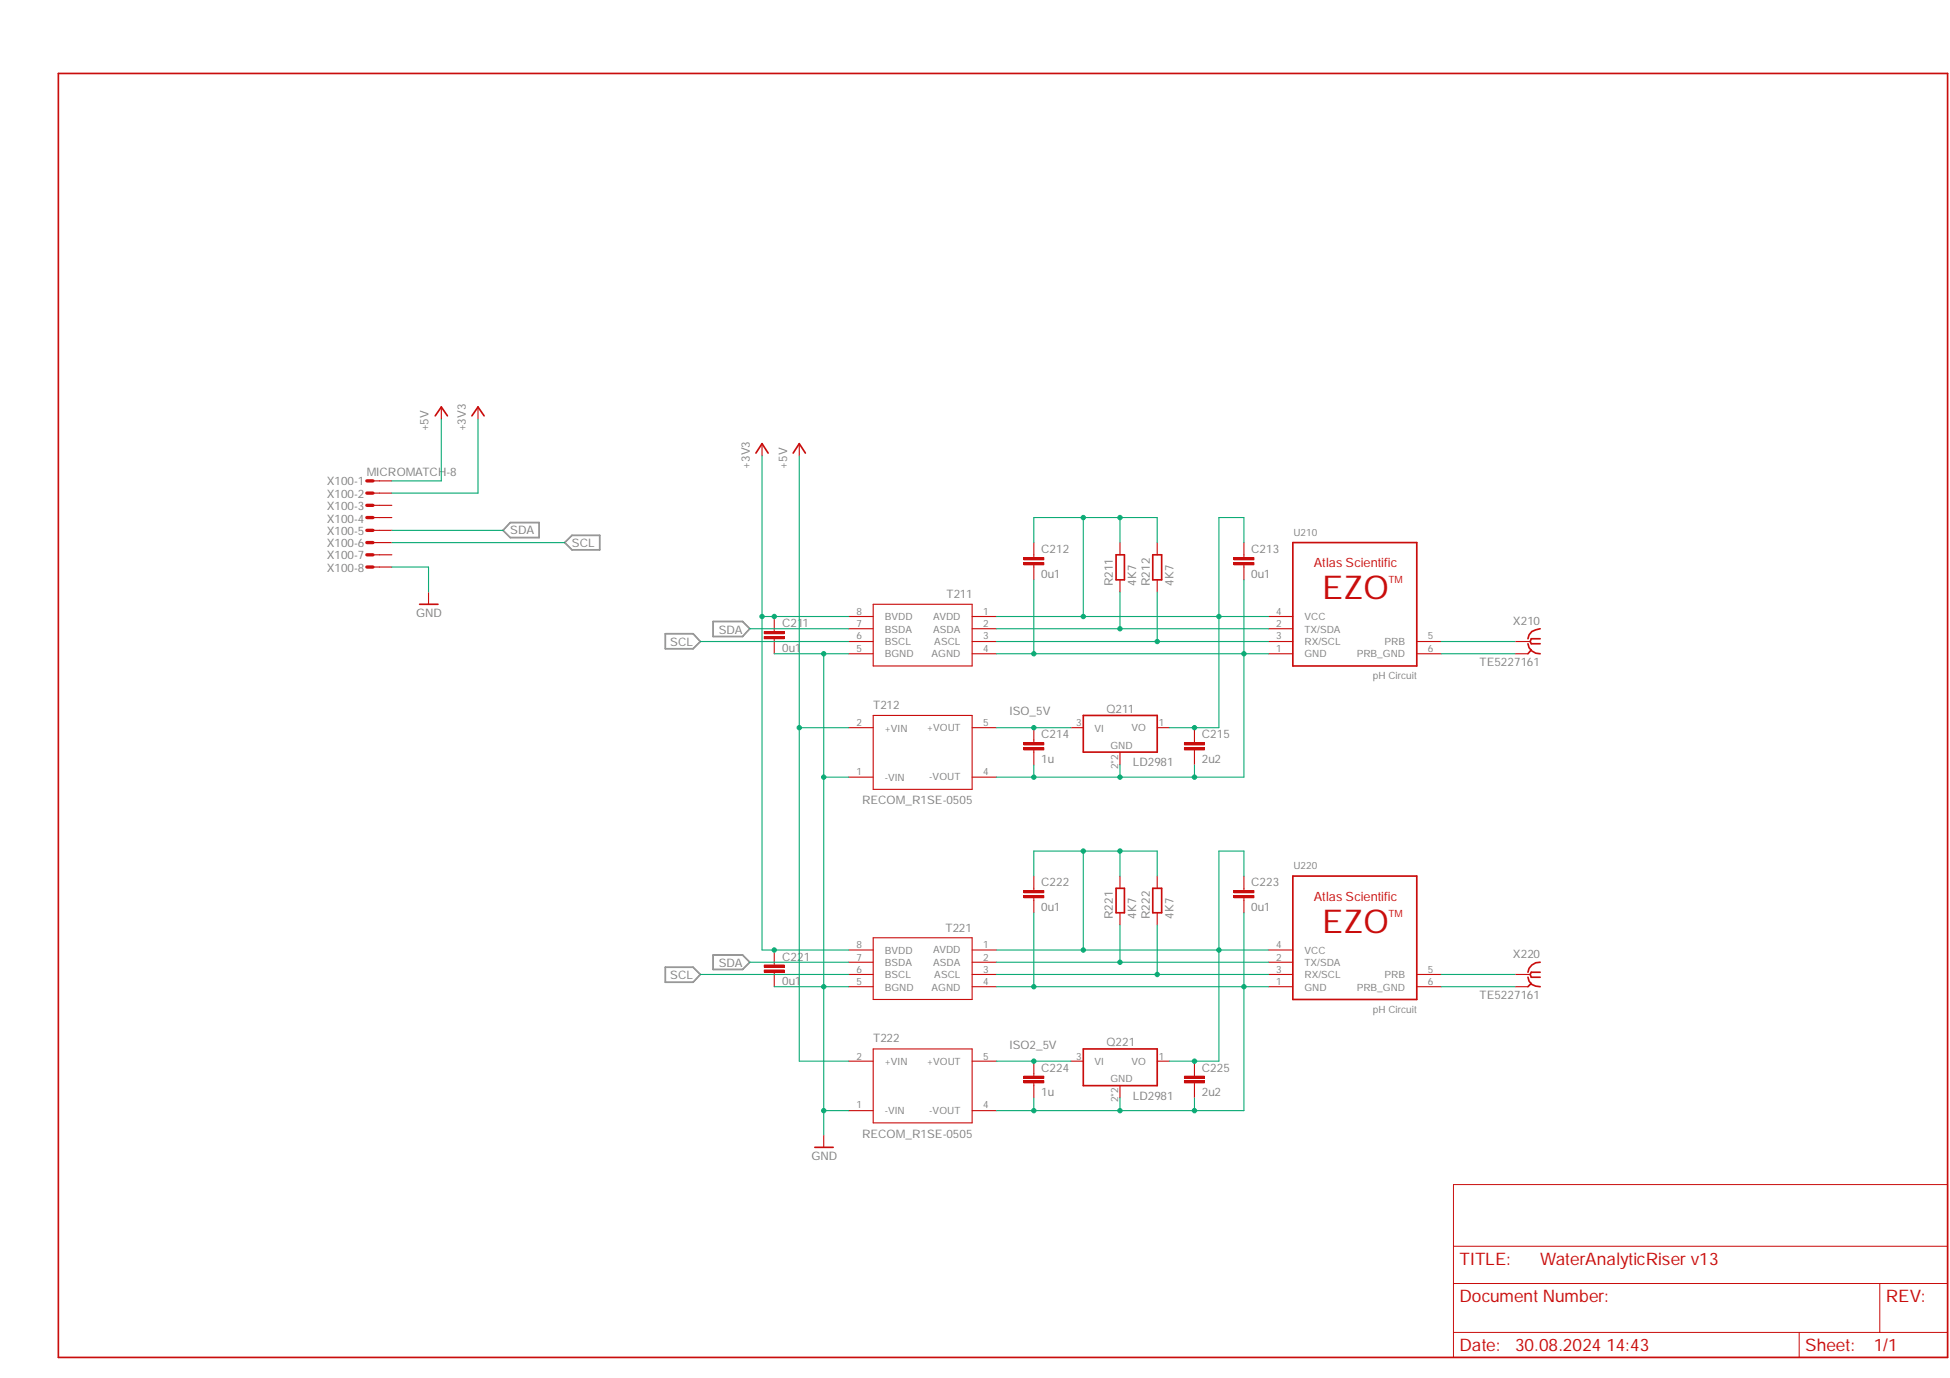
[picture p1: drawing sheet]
<svg xmlns="http://www.w3.org/2000/svg" width="297mm" height="210mm" viewBox="0 0 297 210" stroke-linecap="round" stroke-linejoin="round" font-family="sans-serif">
<path d="M8.5 10.9l288.5 196.4M297 10.9l-288.5 196.4" fill="none" stroke="#fff" stroke-width=".15"/>
<path d="M77.7 79.6h4.4v2.3h-4.4l-1.1-1.1zM86 82.6l1.1-1.1h4.3v2.2h-4.3zM101.3 96.5h4.3l1.1 1.2-1.1 1.1h-4.3zM108.6 94.7h4.5l1.1 1.1-1.1 1.2h-4.5zM101.3 147.3h4.3l1.1 1.1-1.1 1.2h-4.3zM108.6 145.5h4.5l1.1 1.1-1.1 1.1h-4.5z" fill="none" stroke="#808080" stroke-width=".25"/>
<g fill="none" stroke="#c90d0c" stroke-width=".17">
<path d="M56.8 73.3h2.9M56.8 75.1h2.9M56.8 77h2.9M56.8 78.8h2.9M67.2 62v1.9M72.8 62v1.9M116.1 67.6v1.8M121.8 67.6v1.8M56.8 80.8h2.9M56.8 82.6h2.9M56.8 84.5h2.9M56.8 86.4h2.9"/>
<path d="M65.3 90.2v1.8M117.9 93.9v2.3M117.9 97.3v2.3M129.3 99.6h3.7M129.3 95.8h3.7M129.3 97.7h3.7M129.3 93.9h3.7M133 92h15.1v9.4h-15.1zM148.1 99.6h3.7M148.1 95.8h3.7M148.1 97.7h3.7M148.1 93.9h3.7"/>
<path d="M157.5 82.6v2.3M157.5 86v2.3M170.6 82.6v1.9M170.6 88.3v1.9M176.3 82.6v1.9M176.3 88.3v1.9M189.5 82.6v2.3M189.5 86v2.3M193.2 99.6h3.7M193.2 95.8h3.7M193.2 97.7h3.7M193.2 93.9h3.7"/>
<path d="M215.8 99.6h3.7M215.8 97.7h3.7M230.8 99.6h1.9M230.8 97.7h2.3M129.3 110.8h3.7M129.3 118.4h3.7M133 109h15.1v11.2h-15.1zM148.1 110.8h3.7M148.1 118.4h3.7M157.5 110.8v2.3M157.5 114.2v2.3M163.2 110.8h1.8"/>
<path d="M170.6 114.6v1.9M176.3 110.8h1.8M181.9 110.8v2.3M181.9 114.2v2.3M157.5 133.4v2.3M157.5 136.8v2.2M170.6 133.4v1.9M170.6 139v1.9M176.3 133.4v1.9M176.3 139v1.9M189.5 133.4v2.3M189.5 136.8v2.2"/>
<path d="M117.9 144.7v2.2M117.9 148.1v2.2M129.3 150.3h3.7M129.3 146.6h3.7M129.3 148.4h3.7M129.3 144.7h3.7M133 142.8h15.1v9.4h-15.1zM133 159.8h15.1v11.2h-15.1zM148.1 150.3h3.7M148.1 146.6h3.7M148.1 148.4h3.7M148.1 144.7h3.7"/>
<path d="M193.2 150.3h3.7M193.2 146.6h3.7M193.2 148.4h3.7M193.2 144.7h3.7M215.8 150.3h3.7M215.8 148.4h3.7M230.8 150.3h1.9M230.8 148.4h2.3M125.5 172.9v1.9M129.3 161.6h3.7M129.3 169.2h3.7M148.1 161.6h3.7"/>
<path d="M148.1 169.2h3.7M157.5 161.6v2.2M157.5 165v2.2M163.2 161.6h1.8M170.6 165.4v1.8M176.3 161.6h1.8M181.9 161.6v2.2M181.9 165v2.2"/>
</g>
<g fill="none" stroke="#c90d0c" stroke-width=".25">
<path d="M8.9 11.2h287.8v195.6h-287.8zM66.3 63.3l.9-1.3 1 1.3M71.9 63.3l.9-1.3 .9 1.3M115.1 69l1-1.4 .9 1.4M120.8 69l1-1.4 .9 1.4M63.9 92h2.8M170 84.5h1.3v3.8h-1.3zM175.6 84.5h1.4v3.8h-1.4zM196.9 82.6h18.9v18.8h-18.9zM232.7 98.1a1.76 1.76 0 0 0 1.9 1.5M233.3 99l-.6 .6M234.6 95.8l-1.3 .4-.4 .5-.2 .6"/>
<path d="M234.6 97.3h-1.3l-.2 .4 .2 .4h1.3M165 109h11.3v5.6h-11.3zM170 135.3h1.3v3.7h-1.3zM175.6 135.3h1.4v3.7h-1.4zM196.9 133.4h18.9v18.8h-18.9zM165 159.8h11.3v5.6h-11.3zM232.7 148.9a1.62 1.62 0 0 0 1.9 1.4M233.3 149.8l-.6 .5M234.6 146.6a1.76 1.76 0 0 0-1.9 1.5M234.6 148.1h-1.3l-.2 .3 .2 .5h1.3M124.1 174.8h2.8"/>
</g>
<g fill="none" stroke="#c90d0c" stroke-width=".34">
<path d="M116.4 97.1h3.1M116.4 96.4h3.1M156 85.9h3M156 85.1h3M188 85.9h3M188 85.1h3M156 114.1h3M156 113.3h3M180.4 114.1h3.1M180.4 113.3h3.1M156 136.6h3M156 135.8h3"/>
<path d="M188 136.6h3M188 135.8h3M116.4 147.9h3.1M116.4 147.2h3.1M156 164.8h3M156 164.1h3M180.4 164.8h3.1M180.4 164.1h3.1"/>
</g>
<g fill="none" stroke="#c90d0c" stroke-width=".15">
<path d="M116.4 97h3.1v.3h-3.1zM116.4 96.2h3.1v.3h-3.1zM156 85.7h3v.3h-3zM156 84.9h3v.4h-3zM188 85.7h3v.3h-3zM188 84.9h3v.4h-3zM156 113.9h3v.3h-3zM156 113.1h3v.4h-3zM180.4 113.9h3.1v.3h-3.1zM180.4 113.1h3.1v.4h-3.1zM156 136.4h3v.4h-3zM156 135.7h3v.3h-3z"/>
<path d="M188 136.4h3v.4h-3zM188 135.7h3v.3h-3zM116.4 147.8h3.1v.3h-3.1zM116.4 147h3.1v.3h-3.1zM156 164.6h3v.3h-3zM156 163.9h3v.4h-3zM180.4 164.6h3.1v.3h-3.1zM180.4 163.9h3.1v.4h-3.1zM221.4 180.4h75.3v26.4h-75.3zM221.4 195.5h75.3M221.4 189.8h75.3M286.3 195.5v7.5"/>
<path d="M221.4 203h75.3M274.1 203v3.8"/>
</g>
<path d="M55.9 73.3h.9M55.9 75.1h.9M55.9 77h.9M55.9 78.8h.9M55.9 80.8h.9M55.9 82.6h.9M55.9 84.5h.9M55.9 86.4h.9" fill="none" stroke="#c90d0c" stroke-width=".51"/>
<path d="M165 78.8v15.1M170.6 78.8v3.8M151.8 93.9h41.4M157.5 82.6v-3.8h18.8v3.8M189.5 82.6v-3.8h-3.8v32h-7.6M219.5 97.7h11.3M219.5 99.6h11.3" fill="none" stroke="#0dab76" stroke-width=".17"/>
<circle cx="165" cy="93.9" r=".33" fill="#0dab76"/>
<circle cx="165" cy="93.9" r=".33" fill="none" stroke="#0dab76" stroke-width=".15"/>
<circle cx="185.7" cy="93.9" r=".33" fill="#0dab76"/>
<circle cx="185.7" cy="93.9" r=".33" fill="none" stroke="#0dab76" stroke-width=".15"/>
<circle cx="182" cy="110.8" r=".33" fill="#0dab76"/>
<circle cx="182" cy="110.8" r=".33" fill="none" stroke="#0dab76" stroke-width=".15"/>
<circle cx="165" cy="78.8" r=".33" fill="#0dab76"/>
<circle cx="165" cy="78.8" r=".33" fill="none" stroke="#0dab76" stroke-width=".15"/>
<circle cx="170.6" cy="78.8" r=".33" fill="#0dab76"/>
<circle cx="170.6" cy="78.8" r=".33" fill="none" stroke="#0dab76" stroke-width=".15"/>
<path d="M151.8 95.8h41.4M170.6 90.2v5.6" fill="none" stroke="#0dab76" stroke-width=".17"/>
<circle cx="170.6" cy="95.8" r=".33" fill="#0dab76"/>
<circle cx="170.6" cy="95.8" r=".33" fill="none" stroke="#0dab76" stroke-width=".15"/>
<path d="M151.8 97.7h41.4M176.3 90.2v7.5" fill="none" stroke="#0dab76" stroke-width=".17"/>
<circle cx="176.3" cy="97.7" r=".33" fill="#0dab76"/>
<circle cx="176.3" cy="97.7" r=".33" fill="none" stroke="#0dab76" stroke-width=".15"/>
<path d="M151.8 110.8h11.4" fill="none" stroke="#0dab76" stroke-width=".17"/>
<circle cx="157.5" cy="110.8" r=".33" fill="#0dab76"/>
<circle cx="157.5" cy="110.8" r=".33" fill="none" stroke="#0dab76" stroke-width=".15"/>
<path d="M151.8 99.6h41.4M157.5 88.3v11.3M189.5 88.3v30.1h-37.7M157.5 116.5v1.9M170.6 116.5v1.9M181.9 116.5v1.9" fill="none" stroke="#0dab76" stroke-width=".17"/>
<circle cx="170.6" cy="118.4" r=".33" fill="#0dab76"/>
<circle cx="170.6" cy="118.4" r=".33" fill="none" stroke="#0dab76" stroke-width=".15"/>
<circle cx="157.5" cy="118.4" r=".33" fill="#0dab76"/>
<circle cx="157.5" cy="118.4" r=".33" fill="none" stroke="#0dab76" stroke-width=".15"/>
<circle cx="182" cy="118.4" r=".33" fill="#0dab76"/>
<circle cx="182" cy="118.4" r=".33" fill="none" stroke="#0dab76" stroke-width=".15"/>
<circle cx="189.5" cy="99.6" r=".33" fill="#0dab76"/>
<circle cx="189.5" cy="99.6" r=".33" fill="none" stroke="#0dab76" stroke-width=".15"/>
<circle cx="157.5" cy="99.6" r=".33" fill="#0dab76"/>
<circle cx="157.5" cy="99.6" r=".33" fill="none" stroke="#0dab76" stroke-width=".15"/>
<path d="M121.8 69.4v92.2h7.5M121.8 110.8h7.5" fill="none" stroke="#0dab76" stroke-width=".17"/>
<circle cx="121.8" cy="110.8" r=".33" fill="#0dab76"/>
<circle cx="121.8" cy="110.8" r=".33" fill="none" stroke="#0dab76" stroke-width=".15"/>
<path d="M67.2 63.9v9.4h-7.5M116.1 69.4v24.5h13.2" fill="none" stroke="#0dab76" stroke-width=".17"/>
<circle cx="117.9" cy="93.9" r=".33" fill="#0dab76"/>
<circle cx="117.9" cy="93.9" r=".33" fill="none" stroke="#0dab76" stroke-width=".15"/>
<path d="M116.1 144.7h13.2" fill="none" stroke="#0dab76" stroke-width=".17"/>
<circle cx="117.9" cy="144.7" r=".33" fill="#0dab76"/>
<circle cx="117.9" cy="144.7" r=".33" fill="none" stroke="#0dab76" stroke-width=".15"/>
<path d="M116.1 93.9v50.8" fill="none" stroke="#0dab76" stroke-width=".17"/>
<circle cx="116.1" cy="93.9" r=".33" fill="#0dab76"/>
<circle cx="116.1" cy="93.9" r=".33" fill="none" stroke="#0dab76" stroke-width=".15"/>
<path d="M72.8 63.9v11.2h-13.1M59.7 80.8h16.9M59.7 82.6h26.3M106.7 97.7h22.6M114.2 95.8h15.1M106.7 148.4h22.6M114.2 146.6h15.1M129.3 150.3h-3.8v22.6M125.5 169.2h3.8" fill="none" stroke="#0dab76" stroke-width=".17"/>
<circle cx="125.5" cy="169.2" r=".33" fill="#0dab76"/>
<circle cx="125.5" cy="169.2" r=".33" fill="none" stroke="#0dab76" stroke-width=".15"/>
<path d="M117.9 150.3h7.6" fill="none" stroke="#0dab76" stroke-width=".17"/>
<circle cx="125.5" cy="150.3" r=".33" fill="#0dab76"/>
<circle cx="125.5" cy="150.3" r=".33" fill="none" stroke="#0dab76" stroke-width=".15"/>
<path d="M129.3 99.6h-3.8v18.8h3.8" fill="none" stroke="#0dab76" stroke-width=".17"/>
<circle cx="125.5" cy="118.4" r=".33" fill="#0dab76"/>
<circle cx="125.5" cy="118.4" r=".33" fill="none" stroke="#0dab76" stroke-width=".15"/>
<path d="M117.9 99.6h7.6" fill="none" stroke="#0dab76" stroke-width=".17"/>
<circle cx="125.5" cy="99.6" r=".33" fill="#0dab76"/>
<circle cx="125.5" cy="99.6" r=".33" fill="none" stroke="#0dab76" stroke-width=".15"/>
<path d="M59.7 86.4h5.6v3.8M125.5 118.4v31.9M157.5 133.4v-3.8h18.8v3.8M165 129.6v15.1M170.6 129.6v3.8M189.5 133.4v-3.8h-3.8v32h-7.6M151.8 144.7h41.4M219.5 148.4h11.3M219.5 150.3h11.3" fill="none" stroke="#0dab76" stroke-width=".17"/>
<circle cx="165" cy="144.7" r=".33" fill="#0dab76"/>
<circle cx="165" cy="144.7" r=".33" fill="none" stroke="#0dab76" stroke-width=".15"/>
<circle cx="185.7" cy="144.7" r=".33" fill="#0dab76"/>
<circle cx="185.7" cy="144.7" r=".33" fill="none" stroke="#0dab76" stroke-width=".15"/>
<circle cx="182" cy="161.6" r=".33" fill="#0dab76"/>
<circle cx="182" cy="161.6" r=".33" fill="none" stroke="#0dab76" stroke-width=".15"/>
<circle cx="165" cy="129.6" r=".33" fill="#0dab76"/>
<circle cx="165" cy="129.6" r=".33" fill="none" stroke="#0dab76" stroke-width=".15"/>
<circle cx="170.6" cy="129.6" r=".33" fill="#0dab76"/>
<circle cx="170.6" cy="129.6" r=".33" fill="none" stroke="#0dab76" stroke-width=".15"/>
<path d="M151.8 146.6h41.4M170.6 140.9v5.7" fill="none" stroke="#0dab76" stroke-width=".17"/>
<circle cx="170.6" cy="146.6" r=".33" fill="#0dab76"/>
<circle cx="170.6" cy="146.6" r=".33" fill="none" stroke="#0dab76" stroke-width=".15"/>
<path d="M151.8 148.4h41.4M176.3 140.9v7.5" fill="none" stroke="#0dab76" stroke-width=".17"/>
<circle cx="176.3" cy="148.4" r=".33" fill="#0dab76"/>
<circle cx="176.3" cy="148.4" r=".33" fill="none" stroke="#0dab76" stroke-width=".15"/>
<path d="M157.5 139v11.3M189.5 139v30.2h-37.7M151.8 150.3h41.4M157.5 167.2v2M170.6 167.2v2M181.9 167.2v2" fill="none" stroke="#0dab76" stroke-width=".17"/>
<circle cx="170.6" cy="169.2" r=".33" fill="#0dab76"/>
<circle cx="170.6" cy="169.2" r=".33" fill="none" stroke="#0dab76" stroke-width=".15"/>
<circle cx="157.5" cy="169.2" r=".33" fill="#0dab76"/>
<circle cx="157.5" cy="169.2" r=".33" fill="none" stroke="#0dab76" stroke-width=".15"/>
<circle cx="182" cy="169.2" r=".33" fill="#0dab76"/>
<circle cx="182" cy="169.2" r=".33" fill="none" stroke="#0dab76" stroke-width=".15"/>
<circle cx="189.5" cy="150.3" r=".33" fill="#0dab76"/>
<circle cx="189.5" cy="150.3" r=".33" fill="none" stroke="#0dab76" stroke-width=".15"/>
<circle cx="157.5" cy="150.3" r=".33" fill="#0dab76"/>
<circle cx="157.5" cy="150.3" r=".33" fill="none" stroke="#0dab76" stroke-width=".15"/>
<path d="M151.8 161.6h11.4" fill="none" stroke="#0dab76" stroke-width=".17"/>
<circle cx="157.5" cy="161.6" r=".33" fill="#0dab76"/>
<circle cx="157.5" cy="161.6" r=".33" fill="none" stroke="#0dab76" stroke-width=".15"/>
<g font-size="5" fill="#c90d0c">
<text x="201.3" y="91.3">EZO</text>
<text x="201.3" y="142.1">EZO</text>
</g>
<g font-size="2.6" fill="#c90d0c">
<text x="222.3" y="192.6">TITLE:</text>
<text x="234.6" y="192.6">WaterAnalyticRiser v13</text>
<text x="222.3" y="198.3">Document Number:</text>
<text x="287.3" y="198.3">REV:</text>
<text x="222.3" y="205.8">Date:</text>
<text x="230.8" y="205.8">30.08.2024 14:43</text>
<text x="275" y="205.8">Sheet:</text>
<text x="285.4" y="205.8">1/1</text>
</g>
<g font-size="1.9" fill="#c90d0c">
<text x="200.2" y="86.4">Atlas Scientific</text>
<text x="200.2" y="137.2">Atlas Scientific</text>
</g>
<g font-size="1.8" fill="#808080">
<text x="65.3" y="65.7" transform="rotate(-90 65.3 65.7)">+5V</text>
<text x="71" y="65.7" transform="rotate(-90 71 65.7)">+3V3</text>
<text x="114.2" y="71.4" transform="rotate(-90 114.2 71.4)">+3V3</text>
<text x="119.9" y="71.4" transform="rotate(-90 119.9 71.4)">+5V</text>
<text x="49.8" y="73.9">X100-1</text>
<text x="49.8" y="75.8">X100-2</text>
<text x="49.8" y="77.7">X100-3</text>
<text x="55.9" y="72.6">MICROMATCH-8</text>
<text x="49.8" y="79.6">X100-4</text>
<text x="49.8" y="81.5">X100-5</text>
<text x="49.8" y="83.3">X100-6</text>
<text x="77.7" y="81.4">SDA</text>
<text x="87.1" y="83.3">SCL</text>
<text x="49.8" y="85.2">X100-7</text>
<text x="49.8" y="87.1">X100-8</text>
<text x="158.6" y="88">0u1</text>
<text x="158.6" y="84.3">C212</text>
<text x="169.5" y="89.3" transform="rotate(-90 169.5 89.3)">R211</text>
<text x="173.1" y="89.3" transform="rotate(-90 173.1 89.3)">4K7</text>
<text x="175.2" y="89.3" transform="rotate(-90 175.2 89.3)">R212</text>
<text x="178.7" y="89.3" transform="rotate(-90 178.7 89.3)">4K7</text>
<text x="190.6" y="88">0u1</text>
<text x="190.6" y="84.3">C213</text>
<text x="63.4" y="93.9">GND</text>
<text x="119.1" y="95.5">C211</text>
<text x="144.2" y="91.1">T211</text>
<text x="230.5" y="95.3">X210</text>
<text x="102.1" y="98.4">SCL</text>
<text x="109.5" y="96.5">SDA</text>
<text x="119.1" y="99.2">0u1</text>
<text x="225.4" y="101.4">TE5227161</text>
<text x="133" y="108">T212</text>
<text x="153.8" y="109">ISO_5V</text>
<text x="158.6" y="112.5">C214</text>
<text x="168.6" y="108.6">Q211</text>
<text x="183" y="112.5">C215</text>
<text x="158.6" y="116.2">1u</text>
<text x="172.6" y="116.7">LD2981</text>
<text x="183" y="116.2">2u2</text>
<text x="131.3" y="122.5">RECOM_R1SE-0505</text>
<text x="158.6" y="135">C222</text>
<text x="190.6" y="135">C223</text>
<text x="144" y="141.9">T221</text>
<text x="158.6" y="138.8">0u1</text>
<text x="169.5" y="140" transform="rotate(-90 169.5 140)">R221</text>
<text x="173.1" y="140" transform="rotate(-90 173.1 140)">4K7</text>
<text x="175.2" y="140" transform="rotate(-90 175.2 140)">R222</text>
<text x="178.7" y="140" transform="rotate(-90 178.7 140)">4K7</text>
<text x="190.6" y="138.8">0u1</text>
<text x="102.1" y="149.2">SCL</text>
<text x="109.5" y="147.2">SDA</text>
<text x="119.1" y="146.3">C221</text>
<text x="230.5" y="146">X220</text>
<text x="119.1" y="150">0u1</text>
<text x="225.4" y="152.2">TE5227161</text>
<text x="133" y="158.8">T222</text>
<text x="153.8" y="159.8">ISO2_5V</text>
<text x="168.6" y="159.4">Q221</text>
<text x="158.6" y="167">1u</text>
<text x="158.6" y="163.3">C224</text>
<text x="172.6" y="167.5">LD2981</text>
<text x="183" y="167">2u2</text>
<text x="183" y="163.3">C225</text>
<text x="131.3" y="173.3">RECOM_R1SE-0505</text>
<text x="123.6" y="176.6">GND</text>
</g>
<g font-size="1.5" fill="#808080">
<text x="197" y="81.7">U210</text>
<text x="130.5" y="93.7">8</text>
<text x="130.5" y="95.5">7</text>
<text x="134.8" y="94.5">BVDD</text>
<text x="142.2" y="94.5">AVDD</text>
<text x="149.8" y="93.7">1</text>
<text x="149.8" y="95.5">2</text>
<text x="194.4" y="95.5">2</text>
<text x="194.4" y="93.7">4</text>
<text x="198.7" y="94.5">VCC</text>
<text x="130.5" y="97.4">6</text>
<text x="130.5" y="99.3">5</text>
<text x="134.8" y="96.4">BSDA</text>
<text x="134.8" y="98.2">BSCL</text>
<text x="134.8" y="100.1">BGND</text>
<text x="141.9" y="100.1">AGND</text>
<text x="142.2" y="96.4">ASDA</text>
<text x="142.3" y="98.2">ASCL</text>
<text x="149.8" y="97.4">3</text>
<text x="149.8" y="99.3">4</text>
<text x="194.4" y="99.3">1</text>
<text x="194.4" y="97.4">3</text>
<text x="198.7" y="100.1">GND</text>
<text x="198.7" y="96.4">TX/SDA</text>
<text x="198.7" y="98.2">RX/SCL</text>
<text x="206.7" y="100.1">PRB_GND</text>
<text x="210.9" y="98.2">PRB</text>
<text x="217.5" y="97.4">5</text>
<text x="217.5" y="99.3">6</text>
<text x="209.1" y="103.5">pH Circuit</text>
<text x="130.5" y="110.6">2</text>
<text x="134.8" y="111.4">+VIN</text>
<text x="141.2" y="111.4">+VOUT</text>
<text x="149.8" y="110.6">5</text>
<text x="163.9" y="110.6">3</text>
<text x="166.7" y="111.4">VI</text>
<text x="172.4" y="111.4">VO</text>
<text x="176.5" y="110.6">1</text>
<text x="130.5" y="118.1">1</text>
<text x="134.8" y="119">-VIN</text>
<text x="141.6" y="118.9">-VOUT</text>
<text x="149.8" y="118.1">4</text>
<text x="169.2" y="114.1">GND</text>
<text x="170.3" y="117.2" transform="rotate(-90 170.3 117.2)">2*2</text>
<text x="197" y="132.4">U220</text>
<text x="130.5" y="144.5">8</text>
<text x="130.5" y="146.3">7</text>
<text x="130.5" y="148.2">6</text>
<text x="134.8" y="145.3">BVDD</text>
<text x="134.8" y="147.2">BSDA</text>
<text x="134.8" y="149">BSCL</text>
<text x="142.2" y="145.2">AVDD</text>
<text x="142.2" y="147.1">ASDA</text>
<text x="142.3" y="149">ASCL</text>
<text x="149.8" y="144.5">1</text>
<text x="149.8" y="146.3">2</text>
<text x="149.8" y="148.2">3</text>
<text x="194.4" y="146.3">2</text>
<text x="194.4" y="148.2">3</text>
<text x="194.4" y="144.5">4</text>
<text x="198.7" y="147.2">TX/SDA</text>
<text x="198.7" y="149">RX/SCL</text>
<text x="198.7" y="145.3">VCC</text>
<text x="210.9" y="149">PRB</text>
<text x="217.5" y="148.2">5</text>
<text x="130.5" y="150">5</text>
<text x="134.8" y="150.9">BGND</text>
<text x="141.9" y="150.9">AGND</text>
<text x="149.8" y="150">4</text>
<text x="194.4" y="150">1</text>
<text x="198.7" y="150.9">GND</text>
<text x="206.7" y="150.9">PRB_GND</text>
<text x="209.1" y="154.3">pH Circuit</text>
<text x="217.5" y="150">6</text>
<text x="130.5" y="161.4">2</text>
<text x="149.8" y="161.4">5</text>
<text x="163.9" y="161.4">3</text>
<text x="176.5" y="161.4">1</text>
<text x="134.8" y="162.2">+VIN</text>
<text x="141.2" y="162.2">+VOUT</text>
<text x="166.7" y="162.2">VI</text>
<text x="169.2" y="164.9">GND</text>
<text x="170.3" y="167.9" transform="rotate(-90 170.3 167.9)">2*2</text>
<text x="172.4" y="162.2">VO</text>
<text x="130.5" y="168.8">1</text>
<text x="134.8" y="169.7">-VIN</text>
<text x="141.6" y="169.7">-VOUT</text>
<text x="149.8" y="168.8">4</text>
</g>
<g font-size="1.5" fill="#c90d0c">
<text x="211.5" y="88.8">TM</text>
<text x="211.5" y="139.6">TM</text>
</g>
</svg>
